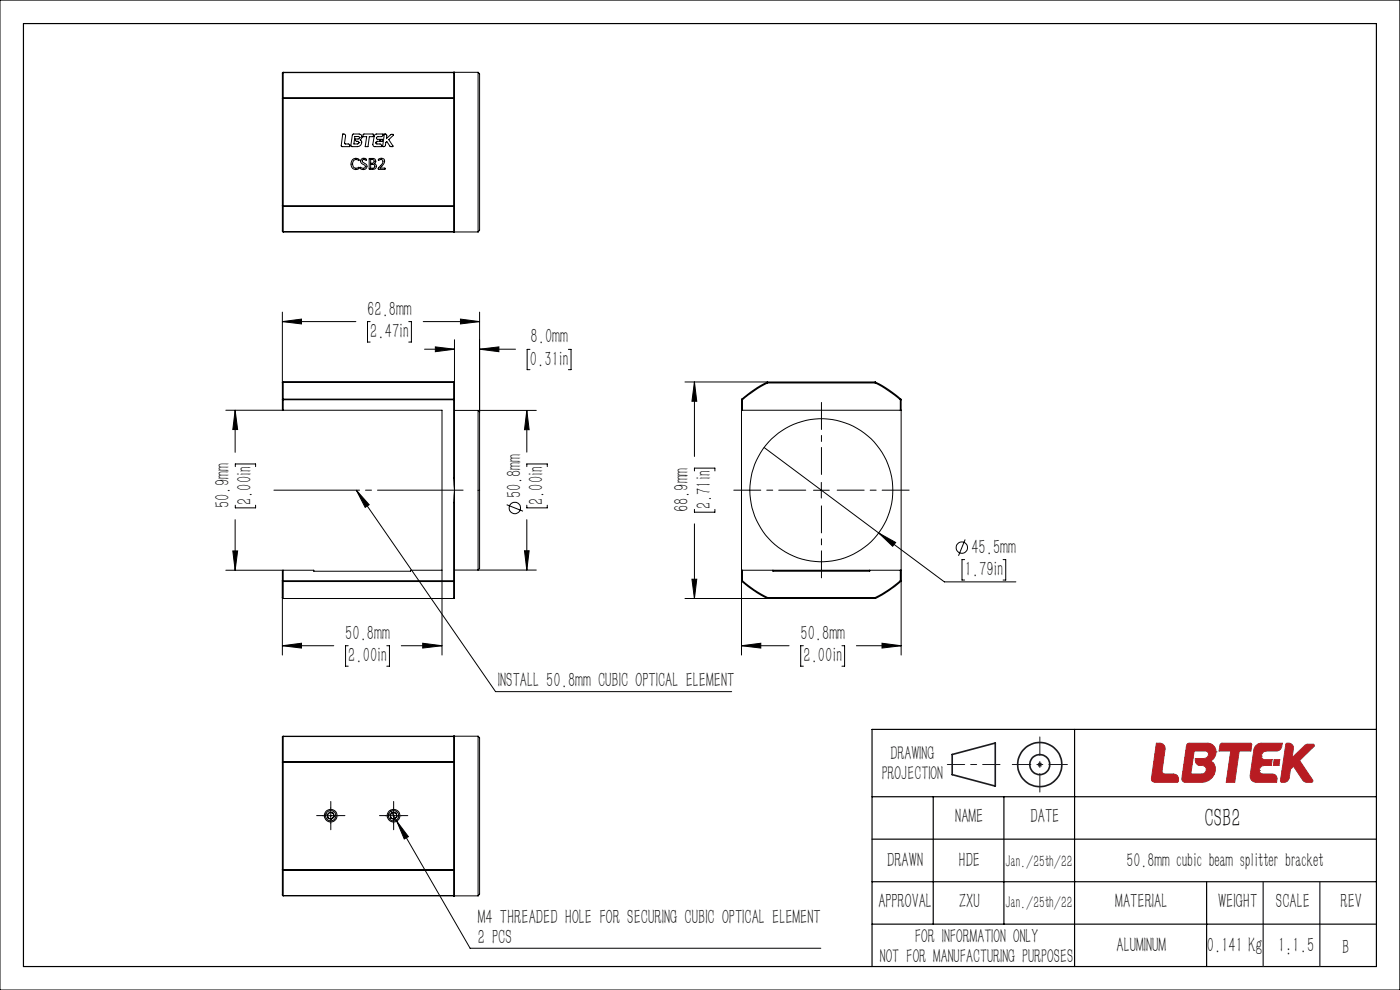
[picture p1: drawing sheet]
<svg xmlns="http://www.w3.org/2000/svg" width="297mm" height="210mm" viewBox="0 0 297 210" stroke-linecap="round" stroke-linejoin="round" font-family="sans-serif">
<path d="M220.1 162.2h1M220.2 161.8l.7 .8M220.6 161.7v1M220.9 161.8l-.7 .8" fill="none" stroke="#191924" stroke-width=".21"/>
<g fill="none" stroke="#191924" stroke-width=".35">
<path d="M202 160l9.1-2.4v9.1l-9.1-2.4z"/>
<circle cx="220.6" cy="162.2" r="4.7"/>
<circle cx="220.6" cy="162.2" r="2.13"/>
</g>
<g fill="none" stroke="#a72b30" stroke-width=".21">
<path d="M245.3 157.6h.9a1.15 1.15 0 0 1 1 1.4l-.7 4.5a.59 .59 0 0 0 .6 .7h1.9a1.02 1.02 0 0 1 1 .5 1.02 1.02 0 0 1-.2 1.2h-4.8l-.5-.1-.2-.3zM251.8 157.9l.4-.3h4a1.99 1.99 0 0 1 1.8 1.6 1.99 1.99 0 0 1-1.1 2.2l-.1 .1 .2 .1a1.91 1.91 0 0 1 .7 2.4 2.88 2.88 0 0 1-2.7 1.9h-3.5a.78 .78 0 0 1-.8-.8zM258 159.5h.1M258.9 157.8l.2-.2h6.3l.2 .3-.2 1.4h-2.5l-1 6.6h-1.8l1-6.6h-2.5zM272.9 157.7a1.08 1.08 0 0 1 1.5 1.1l-.3 1.9 2.8-2.7 .4-.1h1.3a.28 .28 0 0 1 .2 .2 .28 .28 0 0 1-.1 .3l-3 2.9 2.8 4.2-.1 .3-1.3 .1-.5-.2-2.2-3.1-.6 .6-.3 1.8a1.26 1.26 0 0 1-1.6 .9l-.3-.3 1.2-7.7zM255.9 163.3h.1M256.4 160a.65 .65 0 0 0-.7-.7h-2.4l-.7 4.9h2.5a.99 .99 0 0 0 .8-.9M256.4 160a.91 .91 0 0 1-1 .9h-1.8a1.3 1.3 0 0 0 .5 1.3l1 .2a.8 .8 0 0 1 .8 .9M256.4 160h.1M267.2 163.4h.1M267.6 160.4a1.15 1.15 0 0 1 1-1.1h2.2a1.16 1.16 0 0 0 1.1-1l.1-.7h-4.3a1.68 1.68 0 0 0-1.7 1.5l-.8 5.4a1.31 1.31 0 0 0 1.3 1.4h4.3l.1-.6a.96 .96 0 0 0-1-1.1h-2a.72 .72 0 0 1-.7-.8M267.6 160.4a.72 .72 0 0 0 .8 .7h1.5l-.2 1.3h-1.5a1.08 1.08 0 0 0-1 1"/>
<path d="M267.6 160.4h.1M270.3 161.1h1.2l-.2 1.3h-1.2z"/>
</g>
<path d="M0 0h297v210h-297z" fill="none" stroke="#000" stroke-width=".21"/>
<path d="M5 5h287v200h-287zM228 154.7v50.3M292 154.7h-107v50.3M185 178h107M185 169h107M198 169v27M213 169v27M185 196h107M185 187h107M256 187v18" fill="none" stroke="#000" stroke-width=".25"/>
<path d="M201 162.2h11.1" fill="none" stroke="#191924" stroke-width=".21" stroke-dasharray="30.5 1.3 1.3 1.3" stroke-dashoffset="26.8"/>
<path d="M220.6 156.3v11.7M214.7 162.2h11.7" fill="none" stroke="#191924" stroke-width=".21" stroke-dasharray="30.5 1.3 1.3 1.3" stroke-dashoffset="26.5"/>
<path d="M268 187v18M280 187v18" fill="none" stroke="#191924" stroke-width=".25"/>
<path d="M245.3 157.6l1.3 .2 .3 .2 .3 .7-.6 5.2 .3 .3h2.2l.4 .1 .5 .5-.1 1.1h-5.1l-.5-.3zM253.3 159.3l-.7 4.9 2.8-.1 .5-.7-.1-.7-.5-.3h-.9l-.4-.2-.4-.6v-.7l2.2-.1 .5-.4 .1-.7-.5-.4zM251.8 157.8l.3-.2h4.3l.9 .4 .6 .8 .1 .8-.5 1.3-.7 .6 .8 .5 .2 .6v.4a2.95 2.95 0 0 1-2.8 2.9h-3.6l-.6-.4zM258.9 157.8l.3-.2h6.2l.1 .2-.1 1.5h-2.5l-1 6.6h-1.8l1-6.6h-2.5zM266.5 158.1l.9-.5h4.6l-.1 1-.5 .6-.4 .1-2.7 .1-.5 .3-.2 .6 .1 .5 .3 .3h1.9l-.2 1.3h-1.6l-.4 .1-.5 .7v.6l.5 .4 2.7 .1 .5 .6-.1 1h-4.5l-.6-.2-.3-.4-.2-.8 .8-5.5zM270.3 161.1h1.2l-.2 1.3h-1.2zM272.8 157.7l-1.1 8.1 .2 .1h.6l.7-.2 .3-.7 .3-1.8 .6-.6 2.1 3.1 .6 .2h1.3l.1-.4-2.8-4.2 3.1-3v-.3l-.2-.1h-1.3l-.4 .1-2.8 2.7 .3-2.4-.7-.6z" fill-rule="evenodd" fill="#b81c22"/>
<g fill="none" stroke="#000" stroke-width=".21">
<path d="M59.9 15.5v5.3M60.1 15.4l-.2 .1M60.1 15.4v5.4M60.1 15.3v.1M60.1 15.3l-.2 .2M60.1 15.3h36.1M60.1 15.4h36.1M96.2 15.3h.1M96.2 15.4v5.4M96.2 15.4l.2 .1M96.2 15.3l.2 .2M96.2 15.3v.1"/>
<path d="M96.3 15.3h.1M96.4 15.5v5.3M96.4 15.3v.2M96.4 15.3h5M101.4 15.3a1.88 1.88 0 0 1 .3 1.8v31.8l-.3 .3M101.4 15.3v33.9M59.9 20.8h.2M59.9 20.8v22.9M60.1 20.8h.1M60.1 20.8h-.2M60.1 20.8v22.9M60.1 20.8h36.1"/>
<path d="M72.7 28.4l.4 .1 .2 .2-.2 1.8h.8a.32 .32 0 0 1 .3 .2 .32 .32 0 0 1-.1 .4l-1.7-.1zM74.8 33.9a.8 .8 0 0 1 1.4 0v.2a.84 .84 0 0 0-1.2-.1 .84 .84 0 0 0-.1 1.1 .85 .85 0 0 0 1.3 .4v.1a.97 .97 0 0 1-1.2 .3 .97 .97 0 0 1-.5-1.1zM76.1 30.3h.1M76.3 29.2l-.2-.2h-.8l-.2 1.5h.7l.3-.2M76.3 29.2h.1M76.3 29.2l-.3 .3h-.6l.1 .4 .5 .1 .1 .3M76.4 29.7h.1M76.6 33.9a.71 .71 0 0 1 1.1 0v.1a.51 .51 0 0 0-.9 .1l.1 .3 .5 .3a.68 .68 0 0 1 .4 .8 .68 .68 0 0 1-.8 .5l-.5-.2-.1-.3a.56 .56 0 0 0 .7 .2 .56 .56 0 0 0 .4-.6l-.7-.4a.63 .63 0 0 1-.2-.8zM76.8 29h.1M76.8 29a.6 .6 0 0 0-.6-.6h-1.3l-.1 .2-.4 2.3 .2 .2h1.2a.83 .83 0 0 0 .8-.5 .83 .83 0 0 0-.2-.9M76.8 29l-.4 .7M77.1 28.5h2.1v.5h-.8l-.3 2.1h-.6l.3-2.1h-.8z"/>
<path d="M78.4 33.6a.95 .95 0 0 1 1.3 .4 .54 .54 0 0 1-.3 .7 .65 .65 0 0 1 .4 .8 .65 .65 0 0 1-.8 .4h-.7zM78.6 33.8h.4a.41 .41 0 0 1 .4 .4 .41 .41 0 0 1-.4 .4h-.4zM78.6 34.9h.4a.41 .41 0 0 1 .5 .3 .41 .41 0 0 1-.4 .5h-.5zM79.7 30.3h.1M79.9 29.3l.2-.3h.9l.3-.6-1.7 .1-.2 .3-.3 1.8 .1 .4 .2 .1h1.5l-.1-.5-.9-.1-.2-.2M79.9 29.3l.1 .3h.6l-.1 .4h-.6l-.2 .3M79.9 29.3h.1M80.4 33.7a.75 .75 0 0 1 1 .1 .75 .75 0 0 1 0 1l-.8 .9h1.1v.2h-1.4v-.3a1.69 1.69 0 0 0 .9-1.4 .66 .66 0 0 0-.9-.2zM80.8 29.6h.3v.4h-.4zM81.5 28.5l.3-.1 .2 .2v.8l.9-.9h.6l-1 1.1 .9 1.4-.1 .1h-.5l-.7-1.1-.3 .2-.1 .7-.2 .2-.3-.1zM96.2 20.8h.2M96.2 20.8h.1"/>
<path d="M96.2 20.8v22.9M96.4 20.8v22.9M59.9 43.7l.2 .1M59.9 43.7h.2M59.9 43.7v5.3M59.9 49l.2 .1M59.9 49l.2 .2M60.1 43.7v.1M60.1 43.8v5.3M60.1 49.1v.1M60.1 49.2h36.1M60.1 43.7h36.1"/>
<path d="M60.1 43.8h36.1M60.1 49.1h36.1M96.2 49.2h.1M96.2 43.7v.1M96.2 43.7h.2M96.2 43.8v5.3M96.2 49.1v.1M96.3 49.2h.1M96.4 43.7l-.2 .1M96.4 43.7v5.3M96.4 49l-.2 .1M96.4 49l-.2 .2"/>
<path d="M96.4 49v.2M96.4 49.2h5M59.9 68.2l4.1-.5v1zM59.9 66.2v15M59.9 68.2h15.6M78.5 68.2h-.5v4.4h.5M86.7 68.2h.6v4.4h-.6M89.8 68.2h11.9M90.1 74.1h6.3M92.4 73.6l4 .5-4 .5zM96.4 72.1v29.3M97.7 67.7l4 .5-4 .5z"/>
<path d="M101.7 74.1l4.1-.5v1zM101.7 66.2v21.2M101.7 74.1h7.7M112.4 74.1h-.6v4.3h.6M120.6 74.1h.5v4.3h-.5M47.9 87h12M49.9 87l.5 4.1h-1zM49.9 87v8.9M49.9 99v-.6h4.3v.6M59.9 84.8h.2M59.9 87h.2M59.9 81.2v3.6"/>
<path d="M59.9 84.8v2.2M60.1 84.7v.1M60.1 84.7l-.2 .1M60.1 81.1v3.6M60.1 81.1l-.2 .1M60.1 81v.1M60.1 87h33.7v52M60.1 81h36.1M60.1 84.8v2.2M60.1 84.8h36.1M60.1 84.7h36.1M96.2 84.8h.2"/>
<path d="M96.2 84.7v.1M96.2 84.7l.2 .1M96.2 81.1v3.6M96.2 81.1l.2 .1v3.6M96.2 81v.1M96.2 84.8v16.6M96.4 87.1h17.4M101.4 87.1l.3 .3v32a1.54 1.54 0 0 1-.3 1.5zM111.8 87.1l.5 4h-1zM111.8 99v-.6h4.3v.6M111.8 87.1v8.8M147.3 81l.5 4.1h-1z"/>
<path d="M147.3 81v15.8M147.3 99.9v-.6h4.4v.6M157.3 84.8h.2M157.3 87h.2M157.3 84.8v54.2M157.4 84.7l.1 .1M157.4 84.7l-.1 .1M157.5 87h33.5M157.5 84.8v2.2M162.1 94.9l38.2 28.5h15.2M162.7 81.1a25.5 25.5 0 0 0-5.3 3.6M162.7 81.1l.1 .1"/>
<path d="M162.7 81.1l.1-.1v.2M162.8 81.2a25.7 25.7 0 0 0-5.3 3.6M162.8 81.2h22.9M185.7 81.2a28.5 28.5 0 0 1 5.3 3.6M185.7 81v.2M185.7 81v.1M185.7 81h-40.4M185.7 81.1a23.3 23.3 0 0 1 5.4 3.6M185.7 81.1v.1M191 84.8h.2M191 87h.2M191 84.8v2.2"/>
<path d="M191.1 84.7l-.1 .1M191.1 84.7l.1 .1M191.2 84.8v54.2M49.4 116.9h1l-.5 4.1zM49.9 110.2v10.8M49.9 107.2v.5h4.3v-.5M75.6 104l29.5 42.7h50.1M75.6 104l2.7 3.1-.8 .5zM96.2 101.4h.2M96.2 101.4l.2 2.6M96.2 106.6h.2M96.2 106.6v16.6"/>
<path d="M96.4 101.4v2.6M96.4 104l-.2 2.6M96.4 104v2.6M96.4 106.6v16.6M107.5 107.1l3.4 1.3M111.3 116.8h1l-.5 4.1zM111.8 107.2v.5h4.3v-.5M111.8 110.2v10.7M147.3 108v.6h4.4v-.6M147.3 111.1v15.9M172.6 104h3.3M174.2 102.3v3.3"/>
<path d="M186.4 113.1l3.6 2-.6 .8zM204.6 118.7h-.5v4.3h.5M204.8 114.4l-1.5 3.5M212.8 118.7h.6v4.3h-.6M47.9 121h12M59.9 123.2l.2 .2M59.9 123.2h.2M59.9 121h.2M59.9 123.2v3.5M59.9 126.7l.2 .3M59.9 121v18M59.9 137l4.1-.6v1.1z"/>
<path d="M59.9 137h10.9M60.1 123.2v.2M60.1 123.4v3.6M60.1 127h.1M60.1 121h6.5v.2h20.5v-.2h6.7M60.1 127h36.1M60.1 123.2h36.1M60.1 121v2.2M60.1 123.4h36.1M73.9 137h-.6v4.3h.6M82.1 137h.5v4.3h-.5M85.1 137h8.7"/>
<path d="M89.7 136.4l4.1 .6-4.1 .5zM96.2 123.2v.2M96.2 123.2h.2M96.2 123.4v3.6M96.2 127h.1M96.4 123.2l-.2 .2M96.4 123.2v3.5M96.4 126.7l-.2 .3M96.4 120.9h17.4M146.8 122.9h1l-.5 4.1zM157.3 137l4.1-.6v1.1zM157.3 137h10.1"/>
<path d="M157.3 121h.2M157.4 123.4a29.7 29.7 0 0 0 5.3 3.6M157.5 123.2h-.2l.1 .2M157.5 123.2l-.1 .2M157.5 123.2a22.4 22.4 0 0 0 5.3 3.5M157.5 121h33.5M157.5 121v2.2M162.8 126.7l-.1 .3M162.8 126.7h22.9M164 121v.2h20.5v-.2M170.4 137h-.5v4.3h.5M178.6 137h.6v4.3h-.6"/>
<path d="M181.7 137h9.5M185.7 126.7v.3M185.7 127h.1M185.7 127h-40.4M187.1 136.4l4.1 .6-4.1 .5zM191 123.2a24.5 24.5 0 0 1-5.3 3.5M191 123.2l.1 .2M191 123.2h.2l-.1 .2M191 121h.2M191 121v2.2M191.1 123.4a26.7 26.7 0 0 1-5.4 3.6M59.9 156.3v5.4"/>
<path d="M60.1 156.2v5.4M60.1 156.2l-.2 .1M60.1 156.2h.1M60.1 156.2h36.1M96.2 156.2h.1M96.2 156.2v5.4M96.2 156.2l.2 .1M96.3 156.2h.1M96.4 156.3v5.4M96.4 156.2v.1M96.4 156.2h5M101.4 156.2v33.8"/>
<path d="M101.4 156.2a1.88 1.88 0 0 1 .3 1.7v31.8l-.3 .3M59.9 161.7h.2M59.9 161.7v22.8M60.1 161.6v.1M60.1 161.6l-.2 .1M60.1 161.7v22.8M60.1 161.7h36.1M60.1 161.6h36.1M68.5 173h3.3M69.4 172.8l.6-.5 .7 .2 .2 .8-.6 .5-.7-.2zM70.2 171.4v3.3M81.8 173h3.4"/>
<path d="M82.8 172.8l.5-.5 .8 .2 .1 .8-.6 .5-.7-.2zM82.8 171.9l16.9 29.2h74.4M83.5 171.4v3.3M84.2 174.2l2.4 3.3-.8 .5zM96.2 161.7h.2M96.2 161.6v.1M96.2 161.6l.2 .1M96.2 161.7v22.8M96.4 161.7v22.8M59.9 184.5h.2M59.9 184.5l.2 .1M59.9 189.8l.2 .2"/>
<path d="M59.9 184.5v5.3M60.1 184.5v.1M60.1 184.6v5.4M60.1 190h.1M60.1 190h36.1M60.1 184.5h36.1M60.1 184.6h36.1M96.2 190h.1M96.2 184.5h.2M96.2 184.5v.1M96.2 184.6v5.4M96.3 190h.1"/>
<path d="M96.4 184.5l-.2 .1M96.4 184.5v5.3M96.4 189.8l-.2 .2M96.4 189.8v.2M96.4 190h5"/>
<circle cx="109.2" cy="107.8" r="1.22"/>
<circle cx="174.2" cy="104" r="15.2"/>
<circle cx="204" cy="116.2" r="1.21"/>
<circle cx="70.1" cy="173" r="1.35"/>
<circle cx="70.1" cy="173" r=".67"/>
<circle cx="70.2" cy="173" r="1.09"/>
<circle cx="83.5" cy="173" r="1.35"/>
<circle cx="83.5" cy="173" r=".67"/>
<circle cx="83.5" cy="173" r="1.08"/>
</g>
<path d="M98.2 104h-40.1" fill="none" stroke="#000" stroke-width=".21" stroke-dasharray="30.5 1.3 1.3 1.3" stroke-dashoffset="12.3"/>
<path d="M68.5 173h-1.3M70.2 171.3v-1.3M70.2 174.7v1.3M71.8 173h1.4M81.8 173h-1.3M83.5 171.3v-1.3M83.5 174.7v1.3M85.2 173h1.3" fill="none" stroke="#000" stroke-width=".21" stroke-dasharray="30.5 1.3 1.3 1.3"/>
<path d="M170.9 104h-15.2M174.3 100.6v-15.2M174.3 107.3v15.3M177.6 104h15.3" fill="none" stroke="#000" stroke-width=".21" stroke-dasharray="30.5 1.3 1.3 1.3" stroke-dashoffset="24.8"/>
<g fill="#000">
<path d="M75.6 104l2.7 3.1-.8 .5z"/>
<path d="M59.9 68.2l4.1-.5v1zM97.7 67.7l4 .5-4 .5zM92.4 73.6l4 .5-4 .5zM101.7 74.1l4.1-.5v1zM84.2 174.2l1.6 3.8 .8-.5zM186.4 113.1l3 2.8 .6-.8z"/>
<path d="M49.9 87l.5 4.1h-1zM49.4 116.9h1l-.5 4.1zM111.8 87.1l.5 4h-1zM111.3 116.8h1l-.5 4.1zM147.3 81l.5 4.1h-1zM146.8 122.9h1l-.5 4.1z"/>
<path d="M89.7 136.4l4.1 .6-4.1 .5zM59.9 137l4.1-.6v1.1z"/>
<path d="M157.3 137l4.1-.6v1.1zM187.1 136.4l4.1 .6-4.1 .5z"/>
</g>
<text font-size="5.6" x="255.5" y="175.4">CSB2</text>
<g font-size="4.4">
<text x="77.9" y="67">62.8mm</text>
<text x="78.6" y="71.7">2.47in</text>
<text x="112.4" y="77.5">0.31in</text>
<text x="112.6" y="72.8">8.0mm</text>
<text x="48.7" y="107.8" transform="rotate(-90 48.7 107.8)">50.9mm</text>
<text x="53.4" y="107.2" transform="rotate(-90 53.4 107.2)">2.00in</text>
<text x="110.5" y="105.7" transform="rotate(-90 110.5 105.7)">50.8mm</text>
<text x="115.2" y="107.2" transform="rotate(-90 115.2 107.2)">2.00in</text>
<text x="146.1" y="108.7" transform="rotate(-90 146.1 108.7)">68.9mm</text>
<text x="150.8" y="108" transform="rotate(-90 150.8 108)">2.71in</text>
<text x="206.1" y="117.4">45.5mm</text>
<text x="204.7" y="122.2">1.79in</text>
<text x="73.3" y="135.7">50.8mm</text>
<text x="169.8" y="135.7">50.8mm</text>
<text x="73.9" y="140.4">2.00in</text>
<text x="170.5" y="140.4">2.00in</text>
<text x="105.6" y="145.8">INSTALL 50.8mm CUBIC OPTICAL ELEMENT</text>
<text x="202.7" y="174.7">NAME</text>
<text x="218.6" y="174.7">DATE</text>
<text x="188.2" y="184">DRAWN</text>
<text x="203.3" y="184">HDE</text>
<text x="101.3" y="195.9">M4 THREADED HOLE FOR SECURING CUBIC OPTICAL ELEMENT</text>
<text x="186.3" y="192.7">APPROVAL</text>
<text x="203.4" y="192.7">ZXU</text>
<text x="236.6" y="192.7">MATERIAL</text>
<text x="258.4" y="192.7">WEIGHT</text>
<text x="270.7" y="192.7">SCALE</text>
<text x="284.4" y="192.7">REV</text>
<text x="101.3" y="200.3">2 PCS</text>
<text x="236.9" y="201.9">ALUMINUM</text>
<text x="256" y="201.9">0.141 Kg</text>
<text x="271.1" y="201.9">1:1.5</text>
<text x="284.8" y="202.4">B</text>
</g>
<g font-size="4.2">
<text x="188.9" y="161.3">DRAWING</text>
<text x="187" y="165.5">PROJECTION</text>
<text x="239" y="184">50.8mm cubic beam splitter bracket</text>
<text x="194.1" y="200">FOR INFORMATION ONLY</text>
<text x="186.6" y="204.2">NOT FOR MANUFACTURING PURPOSES</text>
</g>
<g font-size="3.5">
<text x="213.3" y="184">Jan./25th/22</text>
<text x="213.3" y="192.7">Jan./25th/22</text>
</g>
</svg>
